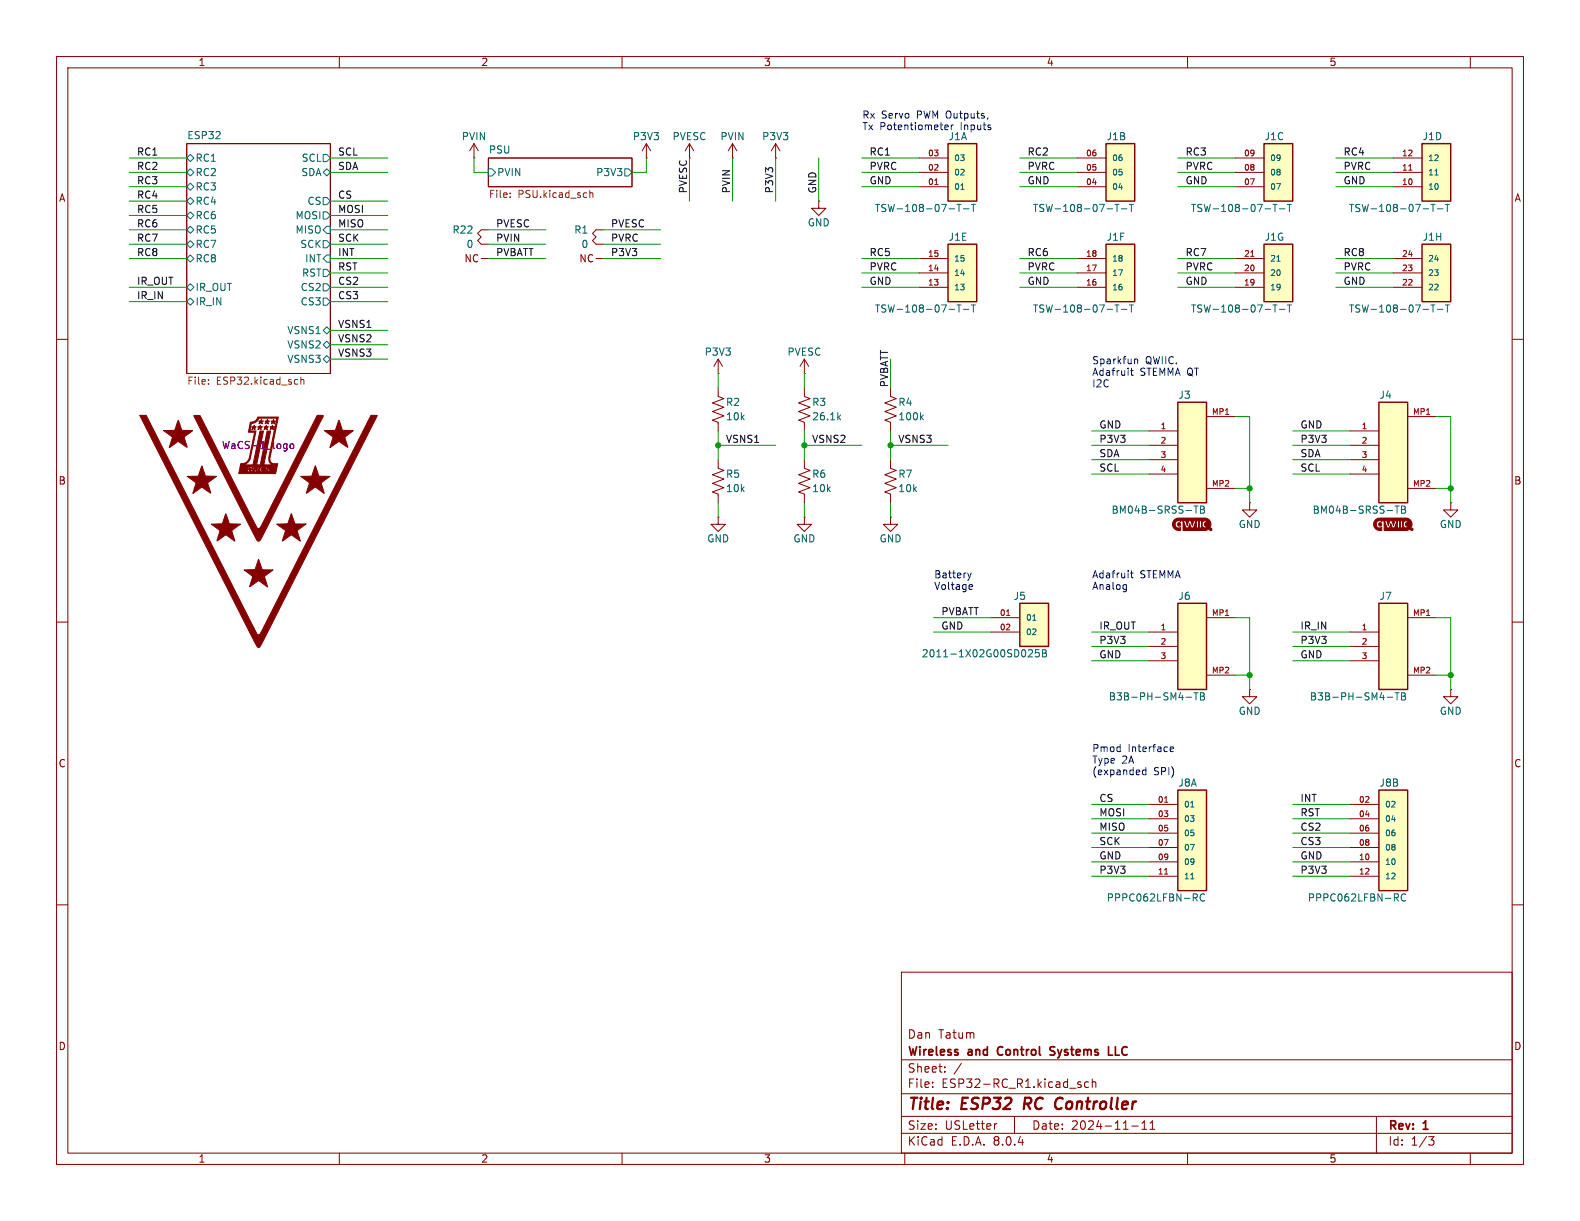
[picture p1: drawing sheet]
<svg xmlns="http://www.w3.org/2000/svg" width="279mm" height="216mm" viewBox="0 0 279 216" stroke-linecap="round" stroke-linejoin="round" font-family="sans-serif">
<g fill="none" stroke="#840000" stroke-width=".18">
<path d="M10 10h259.4v195.9h-259.4zM12 12h255.4v191.9h-255.4zM60 10v2M110 10v2M160 10v2M210 10v2M260 10v2M33 25.4h25.4v40.6h-25.4zM86.4 27.9h25.4v5.1h-25.4zM10 60h2M267.4 60h2M127 66h.1"/>
<path d="M127 63.5l-.8 1.3M127 63.5v2.5M127 63.5l.8 1.3M142.2 91.4v1.3h1.3l-1.3 1.3-1.2-1.3h1.2M142.2 91.4h.1M142.2 81.3v1.5l1.1 .4-2.1 .7 2.1 .8-2.1 .8 2.1 .7-2.1 .8 1 .4v1.5M256.5 88.9v1.3h1.3l-1.3 1.2-1.2-1.2h1.2M256.5 88.9h.1M10 110h2M267.4 110h2M10 160h2M267.4 160h2"/>
<path d="M159.4 171.9h108v32h-108zM159.4 197.4h108M159.4 193.4h108M159.4 187.4h108M164.9 192.1v.2M164.9 191.4v.1M167.1 189.4v.2M167.1 188.7v.1M170 188l-1.3 1.9M176.3 198.7l-.3 .1M179.4 197.4v3M190.8 191.8l.3 .1 .1 .2-.2 .2h-.3"/>
<path d="M190.8 191.3l.3 .1M192.5 191.4l-.4-.1-.3 .3v.4l.1 .2h.6M193.1 191.4l.3-.1 .3 .1 .1 .9M193.1 190.8v1.5M200.1 199.1h1.2M201.9 199.7h.9M201.9 198.6l.5-.4v1.5M203.4 199.7h.8M203.4 198.6l.4-.4v1.5M243.4 197.4v6.5M60 203.9v2M110 203.9v2"/>
<path d="M159.4 200.4h108M160 203.9v2M210 203.9v2M252.6 201h1l-.5 .6 .4 .1 .1 .5-.3 .3h-.4M260 203.9v2"/>
</g>
<path d="M181.3 194.1l-.3 2M186.9 196l.2 .1 .5-.1M187.6 194.1l-.5 .1" fill="none" stroke="#840000" stroke-width=".4"/>
<path d="M176.5 185.3l-.1 .4 .1 .7M185.7 186.5h.7M186.5 185.1h-.5l-.3 .3 .1 .3 .6 .2M196 186.6h.7M197.2 185.1v1.5h.8" fill="none" stroke="#840000" stroke-width=".3"/>
<g fill="none" stroke="#006464" stroke-width=".18">
<path d="M33 27.9l.7-.6 .6 .6-.6 .7zM33 30.5l.7-.7 .6 .7-.6 .6zM33 33l.7-.6 .6 .6-.6 .7zM33 35.6l.7-.7 .6 .7-.6 .6zM33.7 37.5l.6 .6-.6 .6-.7-.6zM57.1 27.3h.7l.6 .6-.6 .7h-.7zM57.1 30.5l.7-.7 .6 .7-.6 .6zM57.1 37.5h.7l.6 .6-.6 .6h-.7zM57.1 34.9h.7l.6 .7-.6 .6h-.7zM86.4 29.8h.6l.6 .7-.6 .6h-.6zM110.5 29.8h.6l.7 .7-.7 .6h-.6zM33 43.2l.7-.7 .6 .7-.6 .6z"/>
<path d="M33 45.7l.7-.6 .6 .6-.6 .7zM33 53.3l.7-.6 .6 .6-.6 .7zM33 50.8l.7-.6 .6 .6-.6 .6zM33.7 40l.6 .6-.6 .7-.7-.7zM57.1 42.5h.7l.6 .7-.6 .6h-.7zM57.1 47.6h.7l.6 .7-.6 .6h-.7zM57.1 52.7h.7l.6 .6-.6 .7h-.7zM57.1 50.2h.7l.6 .6-.6 .6h-.7zM57.8 57.8l.6 .6-.6 .7-.7-.7zM57.8 40h.6v1.3h-.6l-.7-.7zM57.8 45.1h.6v1.3h-.6l-.7-.7zM57.1 63.5l.7-.6 .6 .6-.6 .6z"/>
<path d="M57.8 60.3l.6 .7-.6 .6-.7-.6z"/>
</g>
<path d="M90.2 34.8v.1M90.2 34.1v.2M104.3 33.7v1.2M104.3 34.2l.2-.1h.3v.8M36.9 67.8v.1M36.9 67.2v.1M52.5 67.1l.2 .1M52.7 67.9h-.2M53.2 66.7v1.2M53.2 67.2l.2-.1 .3 .1v.7" fill="none" stroke="#725600" stroke-width=".18"/>
<path d="M195.6 25.4h5.1v10.2h-5.1z" fill="#ffffc2"/>
<path d="M195.6 25.4h5.1v10.2h-5.1z" fill="none" stroke="#840000" stroke-width=".25"/>
<path d="M144.8 35.6v1.2h1.2l-1.2 1.3-1.3-1.3h1.3M144.8 35.6h.1M190.5 33h5.1M190.5 30.5h5.1M190.5 27.9h5.1" fill="none" stroke="#840000" stroke-width=".18"/>
<path d="M195.8 36.9h.9M197.2 36.1h.7M197.5 36.1v1.3M198.3 36.9h1M199.7 36.1h.7M200.1 36.1v1.3" fill="none" stroke="#006464" stroke-width=".18"/>
<path d="M243.8 139.7h5.1v17.8h-5.1z" fill="#ffffc2"/>
<path d="M243.8 139.7h5.1v17.8h-5.1z" fill="none" stroke="#840000" stroke-width=".25"/>
<g fill="none" stroke="#840000" stroke-width=".18">
<path d="M83.8 27.9h.1M83.8 25.4l-.7 1.3M83.8 25.4v2.5M83.8 25.4l.8 1.3M137.2 27.9h.1M137.2 25.4l-.8 1.3M137.2 25.4v2.5M137.2 25.4l.7 1.3M85.1 45.7h1.3M86.4 40.6h-1.3l-.6 .7 .6 .6-.6 .6 .6 .7h1.3M127 68.6v1.5l1 .4-2 .7 2 .8-2 .8 2 .7-2 .8 1 .4v1.5M142.2 68.6v1.5l1.1 .4-2.1 .7 2.1 .8-2.1 .8 2.1 .7-2.1 .8 1 .4v1.5"/>
<path d="M157.5 68.6v1.5l1 .4-2 .7 2 .8-2 .8 2 .7-2 .8 1 .4v1.5M157.5 81.3v1.5l1 .4-2 .7 2 .8-2 .8 2 .7-2 .8 1 .4v1.5M221 121.9v1.3h1.2l-1.2 1.3-1.3-1.3h1.3M221 121.9h.1M256.5 121.9v1.3h1.3l-1.3 1.3-1.2-1.3h1.2M256.5 121.9h.1M238.8 142.2h5M238.8 144.8h5M238.8 147.3h5M238.8 149.9h5M238.8 152.4h5M238.8 154.9h5"/>
</g>
<path d="M148.3 73.8l.3 .4M148.6 73.4l-.4 .5M162.9 73.8l.4 .4M163.3 73.4l-.5 .5M246.9 158.7l.4 .6M247.1 158.1l.2 .2-.1 .3-.1 .1M248.6 158.2a.6 .6 0 0 0-.9 .4 .6 .6 0 0 0 .6 .7l.3-.1" fill="none" stroke="#006464" stroke-width=".18"/>
<path d="M223.5 43.2h5.1v10.1h-5.1z" fill="#ffffc2"/>
<path d="M223.5 43.2h5.1v10.1h-5.1z" fill="none" stroke="#840000" stroke-width=".25"/>
<path d="M218.4 50.8h5.1M218.4 48.3h5.1M218.4 45.7h5.1" fill="none" stroke="#840000" stroke-width=".18"/>
<path d="M223.7 54.7h1M225.1 53.9h.7M225.5 53.9v1.3M225.8 46.2h.6M226.3 54.7h.9M227.6 53.9h.8M228 53.9v1.3" fill="none" stroke="#006464" stroke-width=".18"/>
<path d="M221.2 45.3h.6" fill="none" stroke="#a90000" stroke-width=".18"/>
<path d="M167.6 25.4h5.1v10.2h-5.1z" fill="#ffffc2"/>
<path d="M167.6 25.4h5.1v10.2h-5.1z" fill="none" stroke="#840000" stroke-width=".25"/>
<path d="M162.6 33h5M162.6 30.5h5M162.6 27.9h5" fill="none" stroke="#840000" stroke-width=".18"/>
<path d="M167.8 36.9h1M169.2 36.1h.7M169.6 36.1v1.3M169.9 33.5h.6M170.4 36.9h.9M171.8 36.1h.7M172.1 36.1v1.3" fill="none" stroke="#006464" stroke-width=".18"/>
<path d="M165.3 32.6h.6" fill="none" stroke="#a90000" stroke-width=".18"/>
<path d="M251.5 43.2h5v10.1h-5z" fill="#ffffc2"/>
<path d="M251.5 43.2h5v10.1h-5z" fill="none" stroke="#840000" stroke-width=".25"/>
<path d="M246.4 50.8h5.1M246.4 48.3h5.1M246.4 45.7h5.1" fill="none" stroke="#840000" stroke-width=".18"/>
<path d="M251.7 54.7h.9M253 53.9h.8M253.4 53.9v1.3M254.2 54.7h1M255.6 53.9h.7M255.9 53.9v1.3" fill="none" stroke="#006464" stroke-width=".18"/>
<path d="M195.6 43.2h5.1v10.1h-5.1z" fill="#ffffc2"/>
<path d="M195.6 43.2h5.1v10.1h-5.1z" fill="none" stroke="#840000" stroke-width=".25"/>
<g fill="none" stroke="#840000" stroke-width=".18">
<path d="M114.3 27.9h.1M114.3 25.4l-.8 1.3M114.3 25.4v2.5M114.3 25.4l.8 1.3M129.5 27.9h.1M129.5 25.4l-.7 1.3M129.5 25.4v2.5M129.5 25.4l.8 1.3M190.5 50.8h5.1M190.5 48.3h5.1M190.5 45.7h5.1M221 88.9v1.3h1.2l-1.2 1.2-1.3-1.2h1.3"/>
<path d="M221 88.9h.1"/>
</g>
<path d="M195.8 54.7h.9M197.2 53.9h.7M197.5 53.9v1.3M198.3 54.7h1M199.7 53.9h.7M200.1 53.9v1.3" fill="none" stroke="#006464" stroke-width=".18"/>
<path d="M208.3 71.1h5.1v17.8h-5.1z" fill="#ffffc2"/>
<path d="M208.3 71.1h5.1v17.8h-5.1z" fill="none" stroke="#840000" stroke-width=".25"/>
<path d="M203.2 76.2h5.1M203.2 78.7h5.1M213.4 73.7h5M203.2 81.3h5.1M203.2 83.8h5.1M213.4 86.4h5" fill="none" stroke="#840000" stroke-width=".18"/>
<path d="M211.1 89.5h.8M211.5 89.5v1.2M212.3 89.5h.4l.2 .2-.2 .4 .2 .1 .1 .3-.2 .2h-.5zM212.3 90.1h.4" fill="none" stroke="#006464" stroke-width=".18"/>
<g fill="#840000" stroke="#840000" stroke-width=".18">
<path d="M214 93.5h.2v.2h-.2v-.1h.1z"/>
<path d="M213.9 93.5a.2 .2 0 0 1 .4 0 .2 .2 0 0 1-.1 .3 .2 .2 0 0 1-.3-.2 .17 .17 0 0 0 .3 .1 .17 .17 0 0 0-.1-.3l-.2 .2z"/>
<path d="M207.6 92l.7-.4h4.9a1.11 1.11 0 0 1 .9 1.1 1.11 1.11 0 0 1-.9 1.1h-4v-1.7l.5 1.2h.4l.3-.7 .1 .3a.4 .4 0 0 0 .5 .4l.3-.6h.3v.6h.4v-.6l.1 .6h.4l.1-.6a.63 .63 0 0 0 .7 .7v-.4a.31 .31 0 0 1-.3-.3 .31 .31 0 0 1 .3-.3v-.3a.76 .76 0 0 0-.8 .6v-.6h-.4v.6l-.1-.6h-.4v.6h-.3l.2-.6h-.4l-.3 .8-.2-.8h-.4l-.3 .8-.2-.8h-.9v.1a.61 .61 0 0 0-.8 .1 .61 .61 0 0 0 0 .8 .61 .61 0 0 0 .8 .1v.6a1.14 1.14 0 0 1-1.3-.5 1.14 1.14 0 0 1 .1-1.3z"/>
<circle cx="208.5" cy="92.7" r=".3"/>
</g>
<path d="M243.8 106.7h5.1v15.2h-5.1z" fill="#ffffc2"/>
<path d="M243.8 106.7h5.1v15.2h-5.1z" fill="none" stroke="#840000" stroke-width=".25"/>
<path d="M238.8 111.8h5M238.8 114.3h5M238.8 116.8h5M248.9 109.2h5.1M248.9 119.4h5.1" fill="none" stroke="#840000" stroke-width=".18"/>
<path d="M245.3 123.3h1M246.7 122.5h.7M247.1 122.5v1.3M247.8 122.5h.5l.2 .2-.2 .4 .2 .1 .1 .3-.3 .3h-.5zM247.8 123.1h.5" fill="none" stroke="#006464" stroke-width=".18"/>
<path d="M251.5 25.4h5v10.2h-5z" fill="#ffffc2"/>
<path d="M251.5 25.4h5v10.2h-5z" fill="none" stroke="#840000" stroke-width=".25"/>
<path d="M121.9 25.4l-.7 1.3M121.9 25.4v2.5M121.9 25.4l.8 1.3M246.4 33h5.1M246.4 30.5h5.1M246.4 27.9h5.1" fill="none" stroke="#840000" stroke-width=".18"/>
<path d="M251.7 36.9h.9M253 36.1h.8M253.4 36.1v1.3M253.7 30.9h.6M254.2 36.9h1M255.6 36.1h.7M255.9 36.1v1.3" fill="none" stroke="#006464" stroke-width=".18"/>
<path d="M249.1 30.1h.6" fill="none" stroke="#a90000" stroke-width=".18"/>
<path d="M208.3 139.7h5.1v17.8h-5.1z" fill="#ffffc2"/>
<path d="M208.3 139.7h5.1v17.8h-5.1z" fill="none" stroke="#840000" stroke-width=".25"/>
<path d="M105.4 45.7h1.3M106.7 40.6h-1.3l-.6 .7 .6 .6-.6 .6 .6 .7h1.3M142.2 66h.1M142.2 63.5l-.7 1.3M142.2 63.5v2.5M142.2 63.5l.8 1.3M203.2 142.2h5.1M203.2 144.8h5.1M203.2 147.3h5.1M203.2 149.9h5.1M203.2 152.4h5.1M203.2 154.9h5.1" fill="none" stroke="#840000" stroke-width=".18"/>
<path d="M210.6 142.7h.5M210.6 155.4h.5M211.3 158.7l.4 .6M211.5 158.1l.2 .2v.3l-.2 .1M213 158.2a.6 .6 0 0 0-.8 .4 .6 .6 0 0 0 .6 .7l.2-.1" fill="none" stroke="#006464" stroke-width=".18"/>
<path d="M205.9 141.9h.6M205.9 154.6h.6" fill="none" stroke="#a90000" stroke-width=".18"/>
<g fill="#840000" stroke="#840000" stroke-width=".18">
<path d="M249.6 93.5h.1v.2h-.1v-.1h.1z"/>
<path d="M249.5 93.5a.2 .2 0 0 1 .3 0 .2 .2 0 0 1-.1 .3 .2 .2 0 0 1-.2-.2 .17 .17 0 0 0 .2 .1 .17 .17 0 0 0 0-.3l-.2 .2z"/>
<path d="M243.2 92l.6-.4h5a1.11 1.11 0 0 1 .9 1.1 1.11 1.11 0 0 1-.9 1.1h-4v-1.7l.5 1.2h.4l.2-.7 .2 .3a.4 .4 0 0 0 .5 .4l.2-.6h.3v.6h.4v-.6l.1 .6h.4l.1-.6a.63 .63 0 0 0 .8 .7v-.4a.31 .31 0 0 1-.4-.3 .31 .31 0 0 1 .3-.3l.1-.3a.76 .76 0 0 0-.9 .6v-.6h-.4v.6l-.1-.6h-.4v.6h-.3l.3-.6h-.4l-.3 .8-.2-.8h-.4l-.3 .8-.2-.8h-1v.1a.61 .61 0 0 0-.8 .1 .61 .61 0 0 0 0 .8 .61 .61 0 0 0 .8 .1v.6a1.14 1.14 0 0 1-1.2-.5 1.14 1.14 0 0 1 .1-1.3z"/>
<circle cx="244.1" cy="92.7" r=".3"/>
</g>
<path d="M180.3 106.7h5.1v7.6h-5.1z" fill="#ffffc2"/>
<path d="M180.3 106.7h5.1v7.6h-5.1z" fill="none" stroke="#840000" stroke-width=".25"/>
<path d="M157.5 91.4v1.3h1.2l-1.2 1.3-1.3-1.3h1.3M157.5 91.4h.1M175.3 109.2h5M175.3 111.8h5" fill="none" stroke="#840000" stroke-width=".18"/>
<path d="M181.9 114.9h.4l.3 .3-.8 .9h.8M182.6 109.7h.6M183.7 114.9h-.6v.6l.2-.1h.4l.1 .2-.1 .4-.1 .1-.5-.1M184.3 114.9h.5l.2 .2-.2 .4 .2 .1 .1 .3-.3 .2h-.5zM184.3 115.5h.5" fill="none" stroke="#006464" stroke-width=".18"/>
<path d="M178 108.8h.6" fill="none" stroke="#a90000" stroke-width=".18"/>
<path d="M223.5 25.4h5.1v10.2h-5.1z" fill="#ffffc2"/>
<path d="M223.5 25.4h5.1v10.2h-5.1z" fill="none" stroke="#840000" stroke-width=".25"/>
<path d="M218.4 33h5.1M218.4 30.5h5.1M218.4 27.9h5.1" fill="none" stroke="#840000" stroke-width=".18"/>
<path d="M223.7 36.9h1M225.1 36.1h.7M225.5 36.1v1.3M226.3 36.9h.9M227.6 36.1h.8M228 36.1v1.3" fill="none" stroke="#006464" stroke-width=".18"/>
<path d="M243.8 71.1h5.1v17.8h-5.1z" fill="#ffffc2"/>
<path d="M243.8 71.1h5.1v17.8h-5.1z" fill="none" stroke="#840000" stroke-width=".25"/>
<path d="M238.8 76.2h5M238.8 78.7h5M248.9 73.7h5.1M127 81.3v1.5l1 .4-2 .7 2 .8-2 .8 2 .7-2 .8 1 .4v1.5M127 91.4v1.3h1.3l-1.3 1.3-1.3-1.3h1.3M127 91.4h.1M238.8 81.3h5M238.8 83.8h5M248.9 86.4h5.1" fill="none" stroke="#840000" stroke-width=".18"/>
<path d="M246.7 89.5h.7M247.1 89.5v1.2M247.8 89.5h.5l.2 .2-.2 .4 .2 .1 .1 .3-.3 .2h-.5zM247.8 90.1h.5" fill="none" stroke="#006464" stroke-width=".18"/>
<g fill="#840000" stroke="#840000" stroke-width=".18">
<path d="M45.3 83.2l.2-.1-.1 .2z"/>
<path d="M44.5 75.5h.3l.2-.3v.3h.3l-.2 .2v.3l-.2-.2-.4 .2 .2-.3z"/>
<path d="M45.6 75.5h.3l.1-.3 .1 .3h.3l-.3 .1 .1 .4-.3-.2-.3 .2 .2-.3z"/>
<path d="M46.9 74.5l.2-.1 .2-.2 .1 .3h.3l-.3 .1 .1 .4-.3-.2-.3 .1 .1-.3z"/>
<path d="M46.7 75.5h.3l.1-.3 .1 .3h.3l-.3 .2 .1 .3-.3-.2-.3 .2 .1-.3z"/>
<path d="M47.7 75.5h.3l.2-.3 .1 .3h.2a.27 .27 0 0 0-.2 .1 .27 .27 0 0 0 0 .3l-.2-.1-.3 .2 .1-.3z"/>
<path d="M45.8 74.4h.3l.1-.2 .1 .3h.3l-.3 .1 .1 .4-.3-.2-.3 .1 .1-.3z"/>
<path d="M47.9 74.4h.3l.2-.2v.2l.3 .1-.2 .1v.4l-.2-.2-.3 .1 .1-.3z"/>
<path d="M44.3 74.6a1.2 1.2 0 0 0 1.3-.9h3.6l-1.4 7.1a1.01 1.01 0 0 0 1.3 1.2l-.3 1.4a.29 .29 0 0 1-.1 .4 .29 .29 0 0 1-.3-.1h-6a.15 .15 0 0 1-.2 0 .15 .15 0 0 1 .1-.2l.2-1h1.2l.1 .9h.2l.3-.6 .1 .6h.2l.1-.1h.3l.1 .1h.6l.1-.3h.1a.47 .47 0 0 0 .7 .3h.5a.35 .35 0 0 0 .5-.3 .35 .35 0 0 0-.4-.3l.1-.1 .4 .1v-.3h-.5l-.3 .2v.2l.5 .2a.35 .35 0 0 1-.6 .1v.2h-.2l.1-.3-.3 .2a.32 .32 0 0 1-.1-.5 .32 .32 0 0 1 .5 0v-.2l-.3-.1a.57 .57 0 0 0-.6 .6h-.1l-.1-.4h-.4l-.1 .2 .4 .1-.5 .1-.1 .2h-.3l.4-.8h-.3l-.2 .6-.1-.6h-.2l-.3 .6v-.6h-1.5v-.3h2.2l1.3-6h.6l-1.2 6h.6l1.2-6h.4a.23 .23 0 0 1 .2 .1 .23 .23 0 0 1 0 .3l-1.1 5.6h1.6l-.6-.4-.2-.8 1.5-7.1h-3.2a2.11 2.11 0 0 1-1.4 1.1l-.2 1.2h1.1l-1.1 5-.6 .8-1.1 .2 .1-.2h.4a2.06 2.06 0 0 0 1.3-2.1l.7-3.2a.18 .18 0 0 0 0-.3 .18 .18 0 0 0-.3 0h-.8z"/>
<path d="M48.9 92.7l2-.1 .6-1.8 .7 1.8h1.9l-1.6 1.2 .6 1.9-1.6-1.1-1.5 1.1 .5-1.9z"/>
<path d="M37.4 92.7l1.9-.1 .6-1.7 .7 1.7 1.9 .1-1.5 1.1 .5 1.9-1.6-1.1-1.5 1.1 .5-1.8z"/>
<path d="M43.1 100.8l2-.1 .6-1.8 .7 1.8 1.9 .1-1.5 1.2 .5 1.8-1.6-1.1-1.5 1.1 .5-1.8z"/>
<path d="M33.1 84.2h2l.6-1.8 .6 1.8h2l-1.6 1.2 .6 1.8-1.7-1-1.5 1.1 .6-1.9z"/>
<path d="M53.2 84.2h1.9l.7-1.8 .6 1.8h2l-1.6 1.2 .5 1.8-1.6-1.1-1.5 1.1 .2-.7a1.31 1.31 0 0 0 .2-1.2z"/>
<path d="M28.9 76.1h2l.6-1.8 .6 1.8 2 .1-1.5 1.1 .5 1.8-.4-.2a2.2 2.2 0 0 0-1.3-.8l-1.5 1 .6-1.8z"/>
<path d="M57.3 76.1h2l.7-1.8 .6 1.8 1.9 .1-1.5 1.1 .5 1.8-1.6-1-1.6 1.1 .3-.8a1.43 1.43 0 0 0 .2-1.2z"/>
<path d="M34.3 73.5h1.1l9.9 19.6a.44 .44 0 0 0 .5 .4 .44 .44 0 0 0 .4-.5l9.9-19.6 1 .1 .1 .2-10.4 20.5a3.2 3.2 0 0 1-1 1.5 1.81 1.81 0 0 1-1-1.3z"/>
<path d="M24.7 73.4h1.2l19.5 38.6a.37 .37 0 0 0 .4 .2 .37 .37 0 0 0 .3-.3l19.5-38.5 1.1 .1-19.9 39.4a2.93 2.93 0 0 1-1.1 1.6l-.3-.2-.8-1.7z"/>
</g>
<path d="M50.6 78.5h.1M50.7 78.5v1.1M50.7 79.3h-.1M51.3 78.6l.2-.1 .4 .1v.5l-.1 .2h-.3l-.2-.1z" fill="none" stroke="#840084" stroke-width=".18"/>
<path d="M208.3 106.7h5.1v15.2h-5.1z" fill="#ffffc2"/>
<path d="M208.3 106.7h5.1v15.2h-5.1z" fill="none" stroke="#840000" stroke-width=".25"/>
<path d="M203.2 111.8h5.1M203.2 114.3h5.1M203.2 116.8h5.1M213.4 109.2h5M213.4 119.4h5" fill="none" stroke="#840000" stroke-width=".18"/>
<path d="M209.7 123.3h1M211.1 122.5h.8M211.5 122.5v1.3M212.3 122.5h.4l.2 .2-.2 .4 .2 .1 .1 .3-.2 .3h-.5zM212.3 123.1h.4" fill="none" stroke="#006464" stroke-width=".18"/>
<path d="M167.6 43.2h5.1v10.1h-5.1z" fill="#ffffc2"/>
<path d="M167.6 43.2h5.1v10.1h-5.1z" fill="none" stroke="#840000" stroke-width=".25"/>
<path d="M162.6 50.8h5M162.6 48.3h5M162.6 45.7h5" fill="none" stroke="#840000" stroke-width=".18"/>
<path d="M167.8 54.7h1M169.2 53.9h.7M169.6 53.9v1.3M170.4 54.7h.9M171.8 53.9h.7M172.1 53.9v1.3" fill="none" stroke="#006464" stroke-width=".18"/>
<g fill="none" stroke="#0000c2" stroke-width=".18">
<path d="M167.1 22.9h.5M167.6 22.2l.1 .2-.6 .1M168.2 22.1v.8M168.3 22.2l-.1 .1M200.1 65.1v1.1l.3 .2M200.6 63.5v.8M200.6 63.6l.2-.1h.3l.1 .8M171.1 101.3l.3 .9M171.4 102.2l-.2 .3M171.6 103.4h.3l.1 .3-.6 .1M171.7 101.3l-.3 .9M171.9 104.2h-.3"/>
<path d="M198.8 103.4h.4M199.2 104.2h-.4M199.2 103.4v1l-.3 .2M199.9 101.3h.5M200.1 100.9v1.1l.3 .2M202.6 135.7v1.3M202.6 136.2l-.3-.1-.3 .3 .2 .5h.4M206.9 132.5l.6-.1v-.3h-.4l-.2 .1 .1 .6h.5"/>
</g>
<g fill="none" stroke="#009600" stroke-width=".18">
<path d="M22.9 33h10.1M22.9 35.6h10.1M22.9 38.1h10.1M22.9 27.9h10.1M22.9 30.5h10.1M58.4 35.6h10.2M58.4 38.1h10.2M58.4 27.9h10.2M58.4 30.5h10.2M83.8 27.9v2.6h2.6M114.3 27.9v2.6h-2.5M121.9 27.9v7.7"/>
<path d="M129.5 27.9v7.7M137.2 27.9v7.7M144.8 27.9v7.7M152.4 33h10.2M152.4 27.9h10.2M152.4 30.5h10.2M180.3 33h10.2M180.3 27.9h10.2M180.3 30.5h10.2M208.3 33h10.1M208.3 27.9h10.1M208.3 30.5h10.1"/>
<path d="M236.2 33h10.2M236.2 27.9h10.2M236.2 30.5h10.2M22.9 45.7h10.1M22.9 40.6h10.1M22.9 43.2h10.1M22.9 53.3h10.1M22.9 50.8h10.1M58.4 45.7h10.2M58.4 40.6h10.2M58.4 43.2h10.2M58.4 53.3h10.2"/>
<path d="M58.4 48.3h10.2M58.4 50.8h10.2M58.4 58.4h10.2M86.4 45.7h10.1M86.4 40.6h10.1M86.4 43.2h10.1M106.7 45.7h10.1M106.7 40.6h10.1M106.7 43.2h10.1M152.4 45.7h10.2M152.4 48.3h10.2M152.4 50.8h10.2"/>
<path d="M180.3 45.7h10.2M180.3 48.3h10.2M180.3 50.8h10.2M208.3 45.7h10.1M208.3 48.3h10.1M208.3 50.8h10.1M236.2 45.7h10.2M236.2 48.3h10.2M236.2 50.8h10.2M58.4 61h10.2M58.4 63.5h10.2M127 66v2.6"/>
<path d="M127 76.2v5.1M127 78.7h10.2M142.2 78.7h10.2M142.2 66v2.6M142.2 76.2v5.1M157.5 63.5v5.1M157.5 76.2v5.1M157.5 78.7h10.1M193 78.7h10.2M193 76.2h10.2M218.4 73.7h2.6v15.2M228.6 78.7h10.2"/>
<path d="M228.6 76.2h10.2M254 73.7h2.5v15.2M127 88.9v2.5M142.2 88.9v2.5M157.5 88.9v2.5M193 83.8h10.2M193 81.3h10.2M218.4 86.4h2.6M228.6 83.8h10.2M228.6 81.3h10.2M254 86.4h2.5M165.1 109.2h10.2"/>
<path d="M165.1 111.8h10.2M193 114.3h10.2M193 111.8h10.2M193 116.8h10.2M218.4 119.4h2.6M218.4 109.2h2.6v12.7M228.6 114.3h10.2M228.6 111.8h10.2M228.6 116.8h10.2M254 119.4h2.5M254 109.2h2.5v12.7M193 144.8h10.2"/>
<path d="M193 142.2h10.2M193 152.4h10.2M193 154.9h10.2M193 149.9h10.2M193 147.3h10.2M228.6 144.8h10.2M228.6 142.2h10.2M228.6 152.4h10.2M228.6 154.9h10.2M228.6 149.9h10.2M228.6 147.3h10.2"/>
</g>
<path d="M50.6 78.5h.1M50.7 78.5v1.1M50.7 79.3h-.1M51.3 78.6l.2-.1 .4 .1v.5l-.1 .2h-.3l-.2-.1z" fill="none" stroke="#840084" stroke-width=".18"/>
<g fill="#009600" stroke="#009600" stroke-width=".18">
<circle cx="256.5" cy="119.4" r=".46"/>
<circle cx="221" cy="119.4" r=".46"/>
<circle cx="142.2" cy="78.7" r=".46"/>
<circle cx="157.5" cy="78.7" r=".46"/>
<circle cx="221" cy="86.4" r=".46"/>
<circle cx="256.5" cy="86.4" r=".46"/>
<circle cx="127" cy="78.7" r=".46"/>
</g>
<g font-size="2.8" fill="#840000">
<text x="160.4" y="196.8">Title:</text>
<text x="170.1" y="196.8">ESP32</text>
<text x="181.9" y="196.8">RC</text>
<text x="188.2" y="196.8">Controller</text>
</g>
<g font-size="2.1" fill="#840000">
<text x="160.4" y="183.9">Dan</text>
<text x="165.9" y="183.9">Tatum</text>
<text x="160.4" y="189.9">Sheet:</text>
<text x="160.4" y="187.1">Wireless</text>
<text x="171.3" y="187.1">and</text>
<text x="177.1" y="187.1">Control</text>
<text x="187" y="187.1">Systems</text>
<text x="197.9" y="187.1">LLC</text>
<text x="160.4" y="192.6">File:</text>
<text x="166.5" y="192.6">ESP32-RC_R1.kicad_sch</text>
<text x="160.4" y="202.8">KiCad</text>
<text x="160.4" y="200">Size:</text>
<text x="167.1" y="200">USLetter</text>
<text x="168.1" y="202.8">E.D.A.</text>
<text x="175.7" y="202.8">8.0.4</text>
<text x="182.4" y="200">Date:</text>
<text x="189.4" y="200">2024-11-11</text>
<text x="245.4" y="200.2">Rev:</text>
<text x="245.4" y="202.8">Id:</text>
<text x="249.5" y="202.8">1/3</text>
<text x="251.8" y="200.2">1</text>
</g>
<g font-size="1.8" fill="#840000">
<text x="35" y="11.9">1</text>
<text x="85" y="11.9">2</text>
<text x="135" y="11.9">3</text>
<text x="185" y="11.9">4</text>
<text x="235" y="11.9">5</text>
<text x="10.3" y="35.9">A</text>
<text x="267.7" y="35.9">A</text>
<text x="82" y="46.6">NC</text>
<text x="102.3" y="46.6">NC</text>
<text x="10.3" y="85.9">B</text>
<text x="267.7" y="85.9">B</text>
<text x="10.3" y="135.9">C</text>
<text x="267.7" y="135.9">C</text>
<text x="10.3" y="185.9">D</text>
<text x="267.7" y="185.9">D</text>
<text x="35" y="205.8">1</text>
<text x="85" y="205.8">2</text>
<text x="135" y="205.8">3</text>
<text x="185" y="205.8">4</text>
<text x="235" y="205.8">5</text>
</g>
<g font-size="1.8" fill="#0000c2">
<text x="152.4" y="21.2">Rx</text>
<text x="152.4" y="23.2">Tx Potentiometer</text>
<text x="155.9" y="21.2">Servo</text>
<text x="162.2" y="21.2">PWM Outputs,</text>
<text x="170" y="23.2">Inputs</text>
<text x="193" y="64.6">Sparkfun</text>
<text x="202.6" y="64.6">QWIIC.</text>
<text x="193" y="66.7">Adafruit</text>
<text x="193" y="68.7">I2C</text>
<text x="201.6" y="66.7">STEMMA QT</text>
<text x="165.1" y="102.5">Battery</text>
<text x="165.1" y="104.5">Voltage</text>
<text x="193" y="102.5">Adafruit</text>
<text x="193" y="104.5">Analog</text>
<text x="201.6" y="102.5">STEMMA</text>
<text x="193" y="133.2">Pmod</text>
<text x="193" y="135.2">Type</text>
<text x="193" y="137.3">(expanded</text>
<text x="198.4" y="135.2">2A</text>
<text x="199.5" y="133.2">Interface</text>
<text x="204" y="137.3">SPI)</text>
</g>
<g font-size="1.8" fill="#0f0f0f">
<text x="24.1" y="27.6">RC1</text>
<text x="59.7" y="27.6">SCL</text>
<text x="153.7" y="27.6">RC1</text>
<text x="181.6" y="27.6">RC2</text>
<text x="209.5" y="27.6">RC3</text>
<text x="237.5" y="27.6">RC4</text>
<text x="24.1" y="35.2">RC4</text>
<text x="24.1" y="30.1">RC2</text>
<text x="24.1" y="32.7">RC3</text>
<text x="59.7" y="35.2">CS</text>
<text x="59.7" y="30.1">SDA</text>
<text x="121.6" y="34.3" transform="rotate(-90 121.6 34.3)">PVESC</text>
<text x="129.2" y="34.3" transform="rotate(-90 129.2 34.3)">PVIN</text>
<text x="136.8" y="34.3" transform="rotate(-90 136.8 34.3)">P3V3</text>
<text x="144.4" y="34.3" transform="rotate(-90 144.4 34.3)">GND</text>
<text x="153.7" y="30.1">PVRC</text>
<text x="153.7" y="32.7">GND</text>
<text x="181.6" y="32.7">GND</text>
<text x="181.6" y="30.1">PVRC</text>
<text x="209.5" y="32.7">GND</text>
<text x="209.5" y="30.1">PVRC</text>
<text x="237.5" y="30.1">PVRC</text>
<text x="237.5" y="32.7">GND</text>
<text x="24.1" y="37.8">RC5</text>
<text x="24.1" y="40.3">RC6</text>
<text x="59.7" y="37.8">MOSI</text>
<text x="59.7" y="40.3">MISO</text>
<text x="87.6" y="40.3">PVESC</text>
<text x="107.9" y="40.3">PVESC</text>
<text x="24.1" y="42.8">RC7</text>
<text x="24.1" y="45.4">RC8</text>
<text x="59.7" y="47.9">RST</text>
<text x="59.7" y="42.8">SCK</text>
<text x="59.7" y="45.4">INT</text>
<text x="87.6" y="45.4">PVBATT</text>
<text x="87.6" y="42.8">PVIN</text>
<text x="107.9" y="45.4">P3V3</text>
<text x="107.9" y="42.8">PVRC</text>
<text x="153.7" y="47.9">PVRC</text>
<text x="153.7" y="45.4">RC5</text>
<text x="181.6" y="47.9">PVRC</text>
<text x="181.6" y="45.4">RC6</text>
<text x="209.5" y="47.9">PVRC</text>
<text x="209.5" y="45.4">RC7</text>
<text x="237.5" y="45.4">RC8</text>
<text x="237.5" y="47.9">PVRC</text>
<text x="24.1" y="53">IR_IN</text>
<text x="24.1" y="50.5">IR_OUT</text>
<text x="59.7" y="53">CS3</text>
<text x="59.7" y="50.5">CS2</text>
<text x="153.7" y="50.5">GND</text>
<text x="181.6" y="50.5">GND</text>
<text x="209.5" y="50.5">GND</text>
<text x="237.5" y="50.5">GND</text>
<text x="59.7" y="58.1">VSNS1</text>
<text x="59.7" y="60.6">VSNS2</text>
<text x="59.7" y="63.2">VSNS3</text>
<text x="157.1" y="68.6" transform="rotate(-90 157.1 68.6)">PVBATT</text>
<text x="194.3" y="75.9">GND</text>
<text x="229.9" y="75.9">GND</text>
<text x="128.3" y="78.4">VSNS1</text>
<text x="143.5" y="78.4">VSNS2</text>
<text x="158.7" y="78.4">VSNS3</text>
<text x="194.3" y="83.5">SCL</text>
<text x="194.3" y="80.9">SDA</text>
<text x="194.3" y="78.4">P3V3</text>
<text x="229.9" y="83.5">SCL</text>
<text x="229.9" y="80.9">SDA</text>
<text x="229.9" y="78.4">P3V3</text>
<text x="166.4" y="108.9">PVBATT</text>
<text x="166.4" y="111.4">GND</text>
<text x="194.3" y="114">P3V3</text>
<text x="194.3" y="111.4">IR_OUT</text>
<text x="229.9" y="111.4">IR_IN</text>
<text x="229.9" y="114">P3V3</text>
<text x="194.3" y="116.5">GND</text>
<text x="229.9" y="116.5">GND</text>
<text x="194.3" y="141.9">CS</text>
<text x="229.9" y="141.9">INT</text>
<text x="194.3" y="149.5">SCK</text>
<text x="194.3" y="144.4">MOSI</text>
<text x="194.3" y="147">MISO</text>
<text x="229.9" y="149.5">CS3</text>
<text x="229.9" y="147">CS2</text>
<text x="229.9" y="144.4">RST</text>
<text x="194.3" y="152.1">GND</text>
<text x="194.3" y="154.6">P3V3</text>
<text x="229.9" y="154.6">P3V3</text>
<text x="229.9" y="152.1">GND</text>
</g>
<g font-size="1.8" fill="#006464">
<text x="33" y="24.7">ESP32</text>
<text x="34.5" y="28.8">RC1</text>
<text x="53.2" y="28.8">SCL</text>
<text x="81.6" y="25">PVIN</text>
<text x="86.4" y="27.2">PSU</text>
<text x="111.8" y="25">P3V3</text>
<text x="118.8" y="25">PVESC</text>
<text x="127.3" y="25">PVIN</text>
<text x="134.7" y="25">P3V3</text>
<text x="167.6" y="25">J1A</text>
<text x="195.6" y="25">J1B</text>
<text x="223.5" y="25">J1C</text>
<text x="251.5" y="25">J1D</text>
<text x="34.5" y="31.3">RC2</text>
<text x="34.5" y="33.9">RC3</text>
<text x="53.2" y="31.3">SDA</text>
<text x="87.8" y="31.3">PVIN</text>
<text x="105.3" y="31.3">P3V3</text>
<text x="34.5" y="36.4">RC4</text>
<text x="34.5" y="39">RC6</text>
<text x="34.5" y="41.5">RC5</text>
<text x="52.2" y="39">MOSI</text>
<text x="52.2" y="41.5">MISO</text>
<text x="54.3" y="36.4">CS</text>
<text x="79.9" y="41.5">R22</text>
<text x="101.4" y="41.5">R1</text>
<text x="142.7" y="40.2">GND</text>
<text x="154.6" y="37.7">TSW-108-07-T-T</text>
<text x="182.5" y="37.7">TSW-108-07-T-T</text>
<text x="210.5" y="37.7">TSW-108-07-T-T</text>
<text x="238.4" y="37.7">TSW-108-07-T-T</text>
<text x="34.5" y="44">RC7</text>
<text x="34.5" y="46.6">RC8</text>
<text x="53" y="44">SCK</text>
<text x="53.9" y="46.6">INT</text>
<text x="82.4" y="44">0</text>
<text x="102.7" y="44">0</text>
<text x="167.6" y="42.8">J1E</text>
<text x="195.6" y="42.8">J1F</text>
<text x="223.5" y="42.8">J1G</text>
<text x="251.5" y="42.8">J1H</text>
<text x="34.5" y="51.7">IR_OUT</text>
<text x="53.1" y="51.7">CS2</text>
<text x="53.3" y="49.1">RST</text>
<text x="34.5" y="54.2">IR_IN</text>
<text x="50.7" y="59.3">VSNS1</text>
<text x="53.1" y="54.2">CS3</text>
<text x="154.6" y="55.5">TSW-108-07-T-T</text>
<text x="182.5" y="55.5">TSW-108-07-T-T</text>
<text x="210.5" y="55.5">TSW-108-07-T-T</text>
<text x="238.4" y="55.5">TSW-108-07-T-T</text>
<text x="50.7" y="61.8">VSNS2</text>
<text x="50.7" y="64.4">VSNS3</text>
<text x="124.5" y="63.1">P3V3</text>
<text x="139.1" y="63.1">PVESC</text>
<text x="128.3" y="72">R2</text>
<text x="143.5" y="72">R3</text>
<text x="158.8" y="72">R4</text>
<text x="208.3" y="70.7">J3</text>
<text x="243.8" y="70.7">J4</text>
<text x="128.3" y="74.5">10k</text>
<text x="143.5" y="74.5">26.1k</text>
<text x="158.8" y="74.5">100k</text>
<text x="128.3" y="84.7">R5</text>
<text x="128.3" y="87.2">10k</text>
<text x="143.5" y="84.7">R6</text>
<text x="143.5" y="87.2">10k</text>
<text x="158.8" y="84.7">R7</text>
<text x="158.8" y="87.2">10k</text>
<text x="196.5" y="91">BM04B-SRSS-TB</text>
<text x="218.9" y="93.6">GND</text>
<text x="232" y="91">BM04B-SRSS-TB</text>
<text x="254.5" y="93.6">GND</text>
<text x="125" y="96.1">GND</text>
<text x="140.2" y="96.1">GND</text>
<text x="155.4" y="96.1">GND</text>
<text x="179.1" y="106.3">J5</text>
<text x="208.3" y="106.3">J6</text>
<text x="243.8" y="106.3">J7</text>
<text x="162.9" y="116.4">2011-1X02G00SD025B</text>
<text x="196" y="124.1">B3B-PH-SM4-TB</text>
<text x="231.5" y="124.1">B3B-PH-SM4-TB</text>
<text x="218.9" y="126.6">GND</text>
<text x="254.5" y="126.6">GND</text>
<text x="208.3" y="139.3">J8A</text>
<text x="243.8" y="139.3">J8B</text>
<text x="195.6" y="159.6">PPPC062LFBN-RC</text>
<text x="231.2" y="159.6">PPPC062LFBN-RC</text>
</g>
<g font-size="1.8" fill="#725600">
<text x="86.4" y="35.3">File:</text>
<text x="91.6" y="35.3">PSU.kicad_sch</text>
<text x="33" y="68.4">File:</text>
<text x="38.2" y="68.4">ESP32.kicad_sch</text>
</g>
<text font-size="1.8" fill="#840084" x="39.1" y="79.6">WaCS-1_logo</text>
<g font-size="1.4" fill="#a90000">
<text x="164" y="27.7">03</text>
<text x="191.9" y="27.7">06</text>
<text x="219.9" y="27.7">09</text>
<text x="247.8" y="27.7">12</text>
<text x="164" y="32.8">01</text>
<text x="164" y="30.2">02</text>
<text x="191.9" y="32.8">04</text>
<text x="191.9" y="30.2">05</text>
<text x="219.9" y="32.8">07</text>
<text x="219.9" y="30.2">08</text>
<text x="247.8" y="32.8">10</text>
<text x="247.8" y="30.2">11</text>
<text x="164" y="45.5">15</text>
<text x="191.9" y="45.5">18</text>
<text x="219.9" y="45.5">21</text>
<text x="247.8" y="45.5">24</text>
<text x="164" y="50.5">13</text>
<text x="164" y="48">14</text>
<text x="191.9" y="50.5">16</text>
<text x="191.9" y="48">17</text>
<text x="219.9" y="50.5">19</text>
<text x="219.9" y="48">20</text>
<text x="247.8" y="50.5">22</text>
<text x="247.8" y="48">23</text>
<text x="205.1" y="75.9">1</text>
<text x="214.2" y="73.4">MP1</text>
<text x="240.7" y="75.9">1</text>
<text x="249.8" y="73.4">MP1</text>
<text x="205.1" y="78.5">2</text>
<text x="205.1" y="81">3</text>
<text x="205.1" y="83.6">4</text>
<text x="240.7" y="78.5">2</text>
<text x="240.7" y="81">3</text>
<text x="240.7" y="83.6">4</text>
<text x="214.2" y="86.1">MP2</text>
<text x="249.8" y="86.1">MP2</text>
<text x="176.7" y="109">01</text>
<text x="176.7" y="111.5">02</text>
<text x="205.1" y="111.5">1</text>
<text x="214.2" y="109">MP1</text>
<text x="240.7" y="111.5">1</text>
<text x="249.8" y="109">MP1</text>
<text x="205.1" y="114">2</text>
<text x="205.1" y="116.6">3</text>
<text x="214.2" y="119.1">MP2</text>
<text x="240.7" y="114">2</text>
<text x="240.7" y="116.6">3</text>
<text x="249.8" y="119.1">MP2</text>
<text x="204.6" y="142">01</text>
<text x="240.2" y="142">02</text>
<text x="204.6" y="144.5">03</text>
<text x="204.6" y="147.1">05</text>
<text x="204.6" y="149.6">07</text>
<text x="240.2" y="144.5">04</text>
<text x="240.2" y="147.1">06</text>
<text x="240.2" y="149.6">08</text>
<text x="204.6" y="152.1">09</text>
<text x="204.6" y="154.7">11</text>
<text x="240.2" y="152.1">10</text>
<text x="240.2" y="154.7">12</text>
</g>
<g font-size="1.4" fill="#006464">
<text x="168.7" y="28.7">03</text>
<text x="196.6" y="28.7">06</text>
<text x="224.5" y="28.7">09</text>
<text x="252.5" y="28.7">12</text>
<text x="168.7" y="33.8">01</text>
<text x="168.7" y="31.2">02</text>
<text x="196.6" y="33.8">04</text>
<text x="196.6" y="31.2">05</text>
<text x="224.5" y="33.8">07</text>
<text x="224.5" y="31.2">08</text>
<text x="252.5" y="33.8">10</text>
<text x="252.5" y="31.2">11</text>
<text x="168.7" y="46.5">15</text>
<text x="196.6" y="46.5">18</text>
<text x="224.5" y="46.5">21</text>
<text x="252.5" y="46.5">24</text>
<text x="168.7" y="51.5">13</text>
<text x="168.7" y="49">14</text>
<text x="196.6" y="51.5">16</text>
<text x="196.6" y="49">17</text>
<text x="224.5" y="51.5">19</text>
<text x="224.5" y="49">20</text>
<text x="252.5" y="51.5">22</text>
<text x="252.5" y="49">23</text>
<text x="181.4" y="110">01</text>
<text x="181.4" y="112.5">02</text>
<text x="209.3" y="143">01</text>
<text x="244.9" y="143">02</text>
<text x="209.3" y="145.5">03</text>
<text x="209.3" y="148.1">05</text>
<text x="244.9" y="145.5">04</text>
<text x="244.9" y="148.1">06</text>
<text x="209.3" y="150.6">07</text>
<text x="209.3" y="153.1">09</text>
<text x="209.3" y="155.7">11</text>
<text x="244.9" y="150.6">08</text>
<text x="244.9" y="153.1">10</text>
<text x="244.9" y="155.7">12</text>
</g>
</svg>
